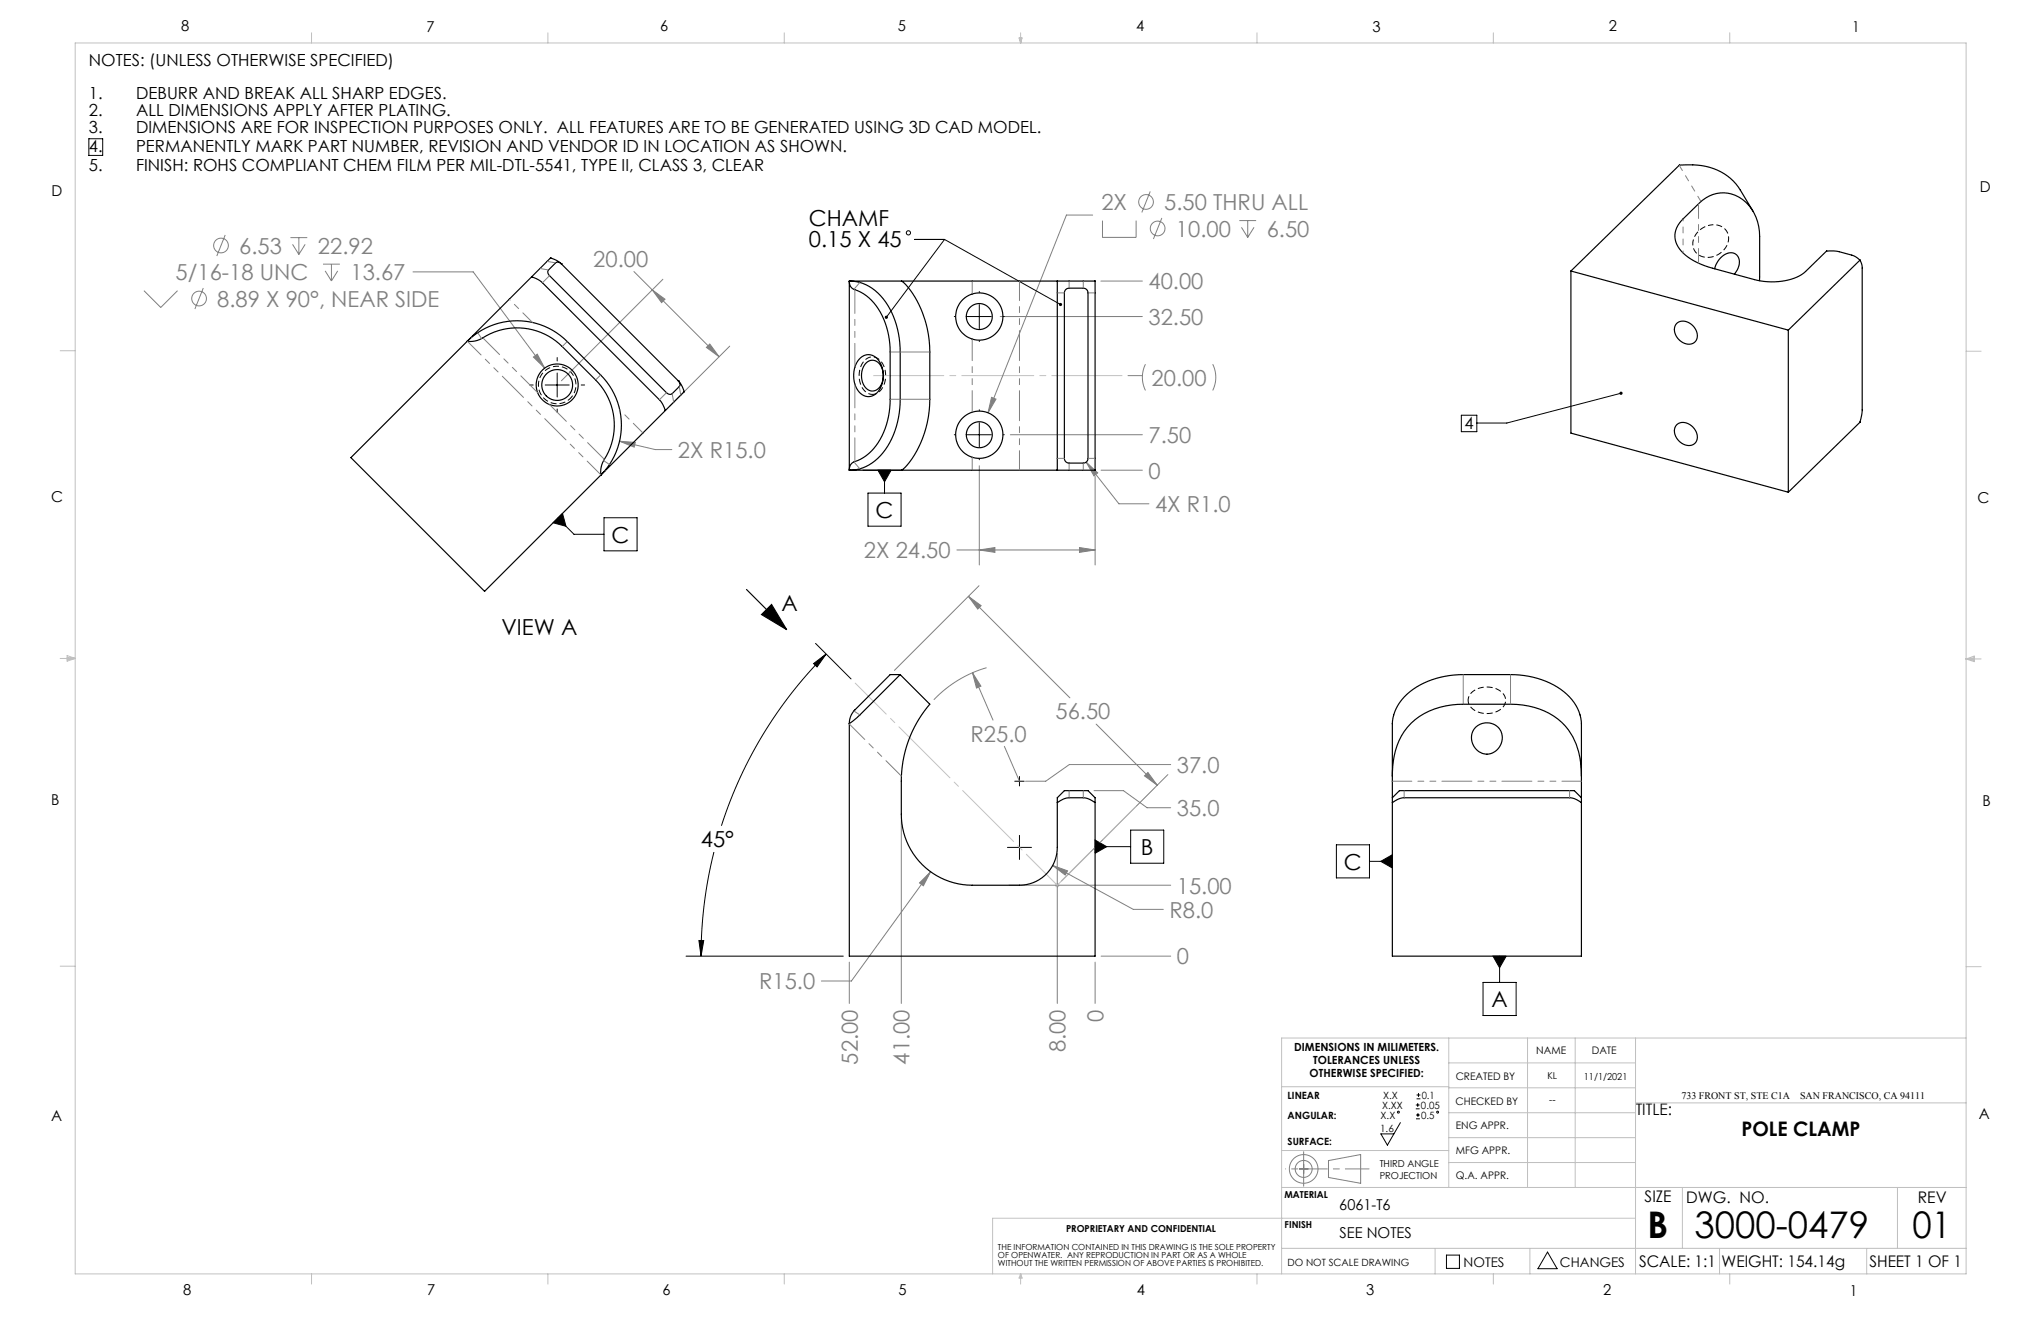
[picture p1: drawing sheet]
<svg xmlns="http://www.w3.org/2000/svg" width="432mm" height="279mm" viewBox="0 0 432 279" stroke-linecap="round" stroke-linejoin="round" font-family="sans-serif">
<g fill="none" stroke="#808080" stroke-width=".21">
<path d="M47.6 49.7l-1.7 4.4M61.4 50.3h3.6M61.9 51.7l1.3 2.1M63.2 50.3v3.5M64.6 51.7l-1.4 2.1M68.3 55.9h3.6M68.8 57.3l1.3 2.1M70.1 55.9v3.5M71.5 57.3l-1.4 2.1M87.4 57.5h12.7l15.1 20.4M134.1 57.4l3.9 3.9M140.2 59.1l-21.4 21.4"/>
<path d="M231.2 45.5h-5.6l-16.6 41.8M232.9 59.4h8.8M233.2 46.7v3.5h7.2v-3.5M243.3 40.5l-1.7 4.4M245.8 46.1l-1.8 4.4M262.2 46.7h3.6M262.6 48.1l1.4 2.1M264 46.7v3.5M265.3 48.1l-1.3 2.1M30.5 61.5l3.5 3.5 3.6-3.5M43 60.9l-1.8 4.5M112.9 75.5l.8-.6 1.5 3z"/>
<path d="M138 61.3l2.7 2-.7 .7zM138 61.3l14.1 14.2M149.4 73.5l.8-.7 1.9 2.7zM154.4 73.2l-12.7 12.7M211.6 67h30.1M238.6 79.5h3.1M242.3 77a6.2 6.2 0 0 0 0 5.6M256.6 77a6.2 6.2 0 0 1 0 5.6M131.1 93.3l3.3 .3-.2 1zM131.1 93.3l7.5 1.8h3.5M207.2 98.5v21M209.8 84l.9 .4-1.7 2.9z"/>
<path d="M213.7 91.9h28M229.8 97.7l2.4 2.3-.8 .6zM229.8 97.7l6.9 8.9h6.4M233 99.5h8.7M202.4 116.3h29.3M207.2 116.3l3.3-.5v1zM228.4 115.8l3.3 .5-3.3 .5zM231.7 100.7v18.8M204.9 126.1l21.4 21.5M204.9 126.1l2.7 2-.7 .7zM207.1 123.9l-17.9 17.9M205.7 142.3l1.8 2.8-.9 .4z"/>
<path d="M205.7 142.3l4.4 10M208.7 141.2a25 25 0 0 0-11.1 6.8M212.5 157.9l3.2 7.3M231.9 153.2l12.9 12.9M190.7 173.5v38.7M231.5 167.2h6.2l5 3.6h5M242.1 164.1l.8-.7 1.9 2.7zM247.1 163.8l-22.5 22.5M247.7 161.7h-21.5l-5 3.5h-4.2M196.9 184.4l-1.5 2.9-.9-.5zM196.9 184.4l-16.8 23.1h-6.3M213.5 187.2h34.2"/>
<path d="M222.7 183.1l3.2 1.1-.5 .9zM222.7 183.1l17.1 9.2h6.3M223.7 180.5v31.7M179.7 203.5v8.7M231.7 203.5v8.7M233 202.2h14.7M274.8 247.2h2M275.8 246.2v2M281.1 245.5l6.8-1.3v6.1l-6.8-1.3z"/>
<circle cx="46.8" cy="51.9" r="1.56"/>
<circle cx="242.5" cy="42.7" r="1.56"/>
<circle cx="244.9" cy="48.3" r="1.56"/>
<circle cx="42.1" cy="63.1" r="1.56"/>
<circle cx="275.8" cy="247.2" r="1.79"/>
<circle cx="275.8" cy="247.2" r="3"/>
</g>
<g fill="none" stroke="#000" stroke-width=".21">
<path d="M18.8 29.3h2.9v3.6h-2.9zM193.5 50.6h6.3M199.8 50.6l-12.3 16.5M199.8 50.6l24.6 13.8M117.9 75.6v.7M117.9 78.9v5.1M201.9 67h.2M204.6 67h5.1M207.2 61.7v.2M207.2 64.4v5.1M207.2 72v.2M212.3 67h.2"/>
<path d="M112.1 81.4h.7M115.3 81.4h5.1M117.9 86.5v.7M123 81.4h.7M182.6 99.5h8.1M185.7 99.5h2.8l-1.4 2.4zM187.1 99.5v4.8M201.9 92h.2M204.6 92h5.1M207.2 86.7v.2M207.2 89.4v5.1M207.2 97v.2"/>
<path d="M212.3 92h.2M309.2 87.8h3.2v3.5h-3.2zM342.9 83.2l-24.1 6.3h-6.4M117 110.6l2-2 .7 2.7zM118 109.6l3.4 3.4h6.4M127.8 109.5h7v7h-7zM183.6 104.3h7v7h-7zM172.5 136.1l7.5 7.5M174.8 138.3a90.4 90.4 0 0 0-22.2 36.4M172.1 140.4l2.7-2.1-1.9 2.8zM213.1 179.2h5.1M214.7 165.2h2"/>
<path d="M215.7 164.2v2M215.7 176.7v5.1M231.7 179.1h7.5M231.7 177.7l2.4 1.4-2.4 1.4zM239.2 175.6h7v7h-7zM282.7 178.7h7v7h-7zM147.9 198.9h1l-.6 3.3zM151 180.2a90.4 90.4 0 0 0-2.7 22M289.7 182.2h4.9M292.1 182.2l2.5-1.4v2.8zM145.1 202.2h33.3M313.8 207.8h7v7h-7z"/>
<path d="M315.9 202.2h2.8l-1.4 2.5zM317.3 202.2v5.6M296.3 237.4l-2.8 4.8-1.4-2.4h2.8M299.5 234.5h.8M299.5 233.7h.8M299.6 236.6h.8M299.6 235.8h.8M299.7 232.4h.8M299.7 231.6h.8M299.9 233.3v.8M300 235.4v.8M300.1 231.2v.8"/>
<path d="M306 265.5h2.8v2.8h-2.8zM327.4 264.8l2 3.5h-4z"/>
<circle cx="192.2" cy="49.2" r=".44"/>
<circle cx="295.8" cy="235.2" r=".2"/>
<circle cx="304.1" cy="235.2" r=".2"/>
</g>
<path d="M157.9 124.7l8.5 8.5M161.1 130l2.1-2.1 3.2 5.3z" fill="none" stroke="#000" stroke-width=".25"/>
<g fill="none" stroke="#c0c0c0" stroke-width=".21">
<path d="M15.9 9.1h400.1v260.3h-400.1zM65.9 6.9v2.2M115.9 6.9v2.2M165.9 6.9v2.2M215.6 8h.6l-.3 1.1zM215.7 8l.2 1.1M215.9 6.9v2.2M216 8l-.1 1.1M265.9 6.9v2.2M315.9 6.9v2.2M365.9 6.9v2.2M12.7 74.2h3.2"/>
<path d="M416 74.3h3.1M12.7 139.3h3.2M14.2 139l1.7 .3M14.2 138.7l1.7 .6-1.7 .5zM15.9 139.3l-1.7 .2M416 139.4h3.1M416 139.4l1.7-.6v1.1zM416 139.4l1.7 .2M417.7 139.1l-1.7 .3M223.2 187.2h1M223.3 186.9l.7 .7M223.7 186.7v1"/>
<path d="M224 186.9l-.7 .7M12.7 204.4h3.2M306.5 219.5v31.7M323.2 219.5v31.7M333.3 219.5v31.7M346 219.5v49.9M416 204.5h3.1M416 219.5h-144.9v49.9M271.1 229.8h35.4M306.5 235.4h39.5M306.5 230.1h39.5M306.5 224.8h39.5"/>
<path d="M346 233.3h70M271.1 251.2h144.9M271.1 243.3h35.4M306.5 245.9h39.5M306.5 240.6h39.5M346 257.7h-136v11.7M355.9 251.2v12.8M401.4 251.2v12.8M65.9 269.4v2.2M115.9 269.4v2.2M165.9 269.4v2.2M215.9 269.4v2.2"/>
<path d="M215.9 269.4l.3 .9h-.6zM265.9 269.4v2.2M271.1 264h144.9M303.6 264v5.4M315.9 269.4v2.2M323.7 264v5.4M363.8 264v5.4M365.9 269.4v2.2M394.9 264v5.4"/>
</g>
<path d="M184.6 83.4a3.5 3.5 0 0 1-2.8-3.9 3.5 3.5 0 0 1 2.8-4 3.5 3.5 0 0 1 2.8 4 3.5 3.5 0 0 1-2.8 3.9M310.6 148.1a3.5 3.5 0 0 0 4 2.8 3.5 3.5 0 0 0 3.9-2.8 3.5 3.5 0 0 0-3.9-2.8 3.5 3.5 0 0 0-4 2.8" fill="none" stroke="#000" stroke-width=".21" stroke-dasharray="1.3 .6" stroke-dashoffset=".4" stroke-linecap="butt"/>
<path d="M120.7 84.2a4 4 0 0 1-6.6-1.6 4 4 0 0 1 4.6-5 4 4 0 0 1 2.2 6.4l-.2 .2" fill="none" stroke="#000" stroke-width=".21" stroke-dasharray="1.3 .6" stroke-dashoffset=".6" stroke-linecap="butt"/>
<path d="M361.9 47.6a4 4 0 0 0-3.4 5.4 3.9 3.9 0 0 0 6.1 0 3 3 0 0 0 1-3.3 3 3 0 0 0-2.6-2.1h-1.1" fill="none" stroke="#000" stroke-width=".21" stroke-dasharray="1.3 .6" stroke-dashoffset=".7" stroke-linecap="butt"/>
<path d="M275.8 247.2h13.8" fill="none" stroke="#808080" stroke-width=".21" stroke-dasharray="15.2 1.3 1.3 1.3" stroke-dashoffset="10.2"/>
<path d="M275.8 247.2v-3.6M275.8 247.2v3.7" fill="none" stroke="#808080" stroke-width=".21" stroke-dasharray="15.2 1.3 1.3 1.3"/>
<path d="M275.8 247.2h-3.8" fill="none" stroke="#808080" stroke-width=".21" stroke-dasharray="15.2 1.3 1.3 1.3" stroke-dashoffset="15.2"/>
<path d="M223.7 187.2l-42.8-42.7" fill="none" stroke="#c0c0c0" stroke-width=".21" stroke-dasharray="15.2 1.3 1.3 1.3" stroke-dashoffset="6"/>
<path d="M223.7 187.2l16.6-16.6" fill="none" stroke="#c0c0c0" stroke-width=".21" stroke-dasharray="15.2 1.3 1.3 1.3" stroke-dashoffset="5.4"/>
<path d="M184.8 79.5h52.6" fill="none" stroke="#c0c0c0" stroke-width=".21" stroke-dasharray="15.2 1.3 1.3 1.3" stroke-dashoffset=".4"/>
<g fill="#000">
<path d="M161.1 130l2.1-2.1 3.2 5.3zM231.7 177.7l2.4 1.4-2.4 1.4z"/>
<path d="M172.1 140.4l2.7-2.1-1.9 2.8zM147.9 198.9h1l-.6 3.3z"/>
</g>
<g fill="#808080">
<path d="M242.1 164.1l.8-.7 1.9 2.7zM204.9 126.1l2.7 2-.7 .7z"/>
<path d="M222.7 183.1l2.7 2 .5-.9zM196.9 184.4l-2.4 2.4 .9 .5zM205.7 142.3l.9 3.2 .9-.4zM228.4 115.8l3.3 .5-3.3 .5zM207.2 116.3l3.3-.5v1zM209.8 84l-.8 3.3 1.7-2.9zM229.8 97.7l1.6 2.9 .8-.6zM149.4 73.5l.8-.7 1.9 2.7zM138 61.3l2.7 2-.7 .7zM112.9 75.5l2.3 2.4-1.5-3zM131.1 93.3l3.1 1.3 .2-1z"/>
</g>
<g fill="#000">
<path d="M342.7 82.9l.3-.1 .2 .2-.3 .2 .4-.1a.34 .34 0 0 1-.5 .4 .34 .34 0 0 1-.1-.6z"/>
<path d="M187.3 66.9l-.1 .2 .1 .3 .2-.3-.2 .3a.34 .34 0 0 0 .5-.1 .34 .34 0 0 0 0-.4 .34 .34 0 0 0-.5 0zM224.2 64.1l-.1 .5 .2 .1 .3-.1-.2-.2 .3 .2-.1-.4zM185.7 99.4l1.4 2.5 1.4-2.5zM119 108.6l-2 2 2.7 .7zM315.9 202.2l1.4 2.5 1.4-2.5zM292.1 182.2l2.5 1.4v-2.8z"/>
</g>
<g fill="none" stroke="#000" stroke-width=".25">
<path d="M112.5 58.5l-13.7 13.7M112.5 58.5v.1M112.5 58.5h.1M112.5 58.6l1.3 .5 1 .7 24.8 24.8 .6 .9 .5 1.3M116.5 54.6l-4 3.9M116.5 54.6h.1M116.5 54.6l1.3 .5 1 .7M118.8 55.8a.89 .89 0 0 0-1.3-.2l-1.5 1.5a.89 .89 0 0 0 .3 1.2l24.7 24.8a.89 .89 0 0 0 1.2 .2l1.5-1.5a.89 .89 0 0 0-.2-1.2M118.8 55.8l24.7 24.8M118.8 55.8h.1M179.7 59.5a9.9 9.9 0 0 1 8.6 5.8 19.4 19.4 0 0 1 2.1 9.2v9.9a16.9 16.9 0 0 1-5.3 13 8.4 8.4 0 0 1-5.4 2.1M179.7 59.5h.1"/>
<path d="M179.7 59.5a1.89 1.89 0 0 0 1.8 2 12.7 12.7 0 0 1 6.6 10.2l.2 2.8v9.9a15 15 0 0 1-5 12l-1.8 1a1.89 1.89 0 0 0-1.8 2M179.7 59.5v40M179.7 59.5h11M190.7 59.5a13.1 13.1 0 0 1 4.1 5.9 23.1 23.1 0 0 1 1.9 9.1v9.9a20.4 20.4 0 0 1-5.8 15l-.2 .1M190.7 59.5h33M223.7 59.5v39.9M223.7 59.5h.1M223.7 59.5h7.9M231.6 59.5h.1M231.7 59.5v39.9M332.3 57.3v34.3l46 12.5M332.3 57.3l46 12.5"/>
<path d="M362.7 56.8a4 4 0 0 1 3.8-3.3 2.15 2.15 0 0 1 1.2 3.2l-.8 1.3M370.9 44.6l-2.7-4.4a11.9 11.9 0 0 0-11-5.3h-1.9l-23 22.4M393.5 55l.4 .8 .1 .9v30.1l-.5 2.5M393.5 55l-1.4-.9-3-.9-2.7-.1-4.4 4.3a11.8 11.8 0 0 1-9.4 2l-10.3-2.7a12.1 12.1 0 0 1-7.3-4.5 4.5 4.5 0 0 1 1.1-5.9l3.2-3.2a7.1 7.1 0 0 1 11.8 2 10.4 10.4 0 0 1 1.2 4.9l-.1 9.4M393.5 55l-15.2 14.8M98.8 72.2l-24.6 24.6 28.3 28.3 38.3-38.3M98.8 72.2a15 15 0 0 1 21.2 0l7.1 7.1a15 15 0 0 1 0 21.2 5.6 5.6 0 0 1 1.2-4.1 13.5 13.5 0 0 0-2.3-16l-7.1-7.1a13.7 13.7 0 0 0-17.5-1.5l-1.4 .4zM98.8 72.2h.1M182.1 75.7a2.63 2.63 0 0 1 4.2 1.3 5.4 5.4 0 0 1-1.4 6.6 2.76 2.76 0 0 1-3.9-1.9 5.8 5.8 0 0 1 1.1-6zM183.3 76.7a2 2 0 0 1 3.3 1.2 3.8 3.8 0 0 1-1.5 4.7 2.31 2.31 0 0 1-2.8-2.3 4.1 4.1 0 0 1 1-3.6zM225.5 61.2l.7-.2h3a1 1 0 0 1 1 1v34.9a1 1 0 0 1-1 1.1h-3a1 1 0 0 1-1-1.1v-34.9zM354.7 68.5a2.62 2.62 0 0 1 4 1.1 1.93 1.93 0 0 1 .3 2.1 1.93 1.93 0 0 1-1.8 1.1 3.1 3.1 0 0 1-2.7-4.1z"/>
<path d="M378.3 69.8v34.3M140.7 86.8h.1M143.5 80.6l.7 .9 .5 1.3M143.5 80.6h.1M144.7 82.8h.1M144.7 82.8l-3.9 4M144.8 82.8h-.1M179.7 99.5h.1M179.7 99.5h11M190.7 99.5h33M223.7 99.4v.1M223.7 99.5h.1"/>
<path d="M223.7 99.5h7.9M231.7 99.4l-.1 .1M354.7 89.9a2.62 2.62 0 0 1 4 1.1 1.93 1.93 0 0 1 .3 2.1 1.93 1.93 0 0 1-1.8 1.1 3.1 3.1 0 0 1-2.7-4zM393.5 89.3l-15.2 14.8M393.5 89.3h.1M190.4 142.7l-8.5 8.5-2.2 1.9M190.4 142.7l6.3 6.2a25 25 0 0 0-6 16.3v7a15 15 0 0 0 15 15h10a8 8 0 0 0 8-8v-9.5M190.4 142.7h-2.1l-6.2 6.2a5.5 5.5 0 0 0-2.4 3.6v49.7h52v-32.5M312.2 153.8a3.3 3.3 0 0 1 4.5-.1 3.3 3.3 0 0 1 .5 4.4 3.3 3.3 0 0 1-4.5 .8 3.4 3.4 0 0 1-.5-5.1zM223.7 169.7a4.4 4.4 0 0 1 2.5-1l3.4 .1 1 .3 1.1 .6M223.7 169.7v-1l1.5-1.5h5l1.5 1.5v1M294.6 169.7l1.3-.7 1.1-.3h35.1a4.5 4.5 0 0 1 2.5 1"/>
<path d="M294.6 168.7l1.5-1.5h37l1.5 1.5M294.6 168.7v1M294.6 164.2v-11.1a10 10 0 0 1 5.8-8.2 19.4 19.4 0 0 1 9.2-2.2h10a16.9 16.9 0 0 1 13 5.3 8.4 8.4 0 0 1 2 5.1v11.1M294.6 164.2a14.4 14.4 0 0 1 5.7-12.7 16.7 16.7 0 0 1 9.3-2.6h10a14.9 14.9 0 0 1 12.2 5.5 16.1 16.1 0 0 1 2.8 9.8M294.6 164.2v4.5M294.6 169.7v32.5h40v-32.5M334.6 168.7v1M334.6 164.2v4.5"/>
<circle cx="207.2" cy="67" r="2.75"/>
<circle cx="207.2" cy="66.9" r="5"/>
<circle cx="117.9" cy="81.4" r="4.4"/>
<circle cx="117.9" cy="81.4" r="3.3"/>
<circle cx="207.2" cy="92" r="2.75"/>
<circle cx="207.2" cy="91.9" r="5"/>
</g>
<path d="M190.7 164.2l-11-11.1" fill="none" stroke="#808080" stroke-width=".21" stroke-dasharray="6.3 1.3 1.3 1.3 1.3 1.3" stroke-dashoffset="1.7"/>
<g fill="none" stroke="#808080" stroke-width=".21" stroke-dasharray="6.3 1.3 1.3 1.3 1.3 1.3">
<path d="M114.2 56.8l1.8 .3M114.8 59.8l1.5-1.5M115.7 55.3l1.8 .3M181.9 59.7l-1.2 1.5M226.2 59.5v1.5M229.2 59.5v1.5M99.8 71.3h-.1M101.1 70.4l.8 1.2M120 72.2l-1.1 1.1M127.1 79.3l-1.1 1.1M190.4 74.5h-2.1M196.7 74.5h-6.3"/>
<path d="M205.7 62.2v-2.8M223.7 62h1.5M231.7 62h-1.5M128 99.6v-.1M128.9 98.2l-1.2-.8M139.5 84.6l1.5-1.5M142.5 85.1l-.3-1.8M144 83.6l-.3-1.8M181.9 99.2l-1.2-1.5M190.4 84.5h-2.1M190.4 84.5h6.3M205.7 99.5v-2.8"/>
<path d="M223.7 97h1.5M226.2 99.5v-1.5M229.2 99.5v-1.5M231.7 97h-1.5M181.9 151.2l-1.2-.8M309.6 142.7v6.2M319.6 148.9v-6.2M226.2 168.7v-1.5M229.2 168.7v-1.5M297.1 168.7v-1.5M332.1 168.7v-1.5"/>
</g>
<path d="M180.9 77.7v-16.4M113.7 83l-11.6-11.5M127.9 97.2l-11.6-11.6M180.9 97.6v-16.4" fill="none" stroke="#808080" stroke-width=".21" stroke-dasharray="6.3 1.3 1.3 1.3 1.3 1.3" stroke-dashoffset="1.3"/>
<path d="M205.7 87.2v-15.5" fill="none" stroke="#808080" stroke-width=".21" stroke-dasharray="6.3 1.3 1.3 1.3 1.3 1.3" stroke-dashoffset="1.8"/>
<path d="M215.7 99.5v-40.1M294.6 165.2h40" fill="none" stroke="#808080" stroke-width=".21" stroke-dasharray="6.3 1.3 1.3 1.3 1.3 1.3" stroke-dashoffset="2.2"/>
<path d="M127.1 100.4l-28.2-28.2" fill="none" stroke="#808080" stroke-width=".21" stroke-dasharray="6.3 1.3 1.3 1.3 1.3 1.3" stroke-dashoffset="2.3"/>
<path d="M112.7 68.2l-5-4.9M136 91.6l-4.9-4.9" fill="none" stroke="#808080" stroke-width=".21" stroke-dasharray="6.3 1.3 1.3 1.3 1.3 1.3" stroke-dashoffset="3.5"/>
<path d="M359.9 42.6l-4.6-7.6" fill="none" stroke="#808080" stroke-width=".21" stroke-dasharray="6.3 1.3 1.3 1.3 1.3 1.3" stroke-dashoffset="5.1"/>
<path d="M356.1 46.3v7.2" fill="none" stroke="#808080" stroke-width=".21" stroke-dasharray="6.3 1.3 1.3 1.3 1.3 1.3" stroke-dashoffset="5.9"/>
<path d="M359.3 43.1v12.6" fill="none" stroke="#808080" stroke-width=".21" stroke-dasharray="6.3 1.3 1.3 1.3 1.3 1.3" stroke-dashoffset="3.2"/>
<g font-size="7.8">
<text x="348.5" y="261.9">B</text>
<text x="358.5" y="261.9">3000-0479</text>
<text x="404.6" y="261.8">01</text>
</g>
<g font-size="4.7">
<text x="171.2" y="47.8">CHAMF</text>
<text x="171.2" y="52.3">0.15 X 45</text>
<text x="185.2" y="109.6">C</text>
<text x="129.4" y="114.8">C</text>
<text x="165.4" y="129.2">A</text>
<text x="106.1" y="134.2">VIEW A</text>
<text x="148.3" y="179.2">45°</text>
<text x="241.4" y="180.8">B</text>
<text x="284.3" y="183.9">C</text>
<text x="315.5" y="213.1">A</text>
</g>
<g font-size="4.7" fill="#808080">
<text x="233" y="44.4">2X</text>
<text x="246.3" y="44.4">5.50 THRU ALL</text>
<text x="50.6" y="53.6">6.53</text>
<text x="67.3" y="53.6">22.92</text>
<text x="248.8" y="50">10.00</text>
<text x="268" y="50">6.50</text>
<text x="37.1" y="59.2">5/16-18 UNC</text>
<text x="74.1" y="59.2">13.67</text>
<text x="125.5" y="56.4">20.00</text>
<text x="46" y="64.9">8.89 X 90°, NEAR SIDE</text>
<text x="243" y="61.2">40.00</text>
<text x="243" y="68.7">32.50</text>
<text x="243.6" y="81.6">20.00</text>
<text x="243" y="93.7">7.50</text>
<text x="143.4" y="96.9">2X R15.0</text>
<text x="243" y="101.2">0</text>
<text x="244.4" y="108.3">4X R1.0</text>
<text x="182.8" y="118.1">2X 24.50</text>
<text x="223.3" y="152.1">56.50</text>
<text x="205.3" y="156.8">R25.0</text>
<text x="249" y="163.5">37.0</text>
<text x="249" y="172.6">35.0</text>
<text x="249" y="189">15.00</text>
<text x="247.4" y="194.1">R8.0</text>
<text x="249" y="204">0</text>
<text x="160.6" y="209.3">R15.0</text>
<text x="233.4" y="216.1" transform="rotate(-90 233.4 216.1)">0</text>
<text x="181.5" y="225.2" transform="rotate(-90 181.5 225.2)">52.00</text>
<text x="192.5" y="225.2" transform="rotate(-90 192.5 225.2)">41.00</text>
<text x="225.4" y="222.6" transform="rotate(-90 225.4 222.6)">8.00</text>
</g>
<text font-size="4.2" x="368.4" y="240.3">POLE CLAMP</text>
<g font-size="3.5">
<text x="18.8" y="13.9">NOTES: (UNLESS OTHERWISE SPECIFIED)</text>
<text x="18.8" y="21">1.</text>
<text x="28.8" y="21">DEBURR AND BREAK ALL SHARP EDGES.</text>
<text x="18.8" y="24.5">2.</text>
<text x="18.8" y="28">3.</text>
<text x="28.8" y="24.5">ALL DIMENSIONS APPLY AFTER PLATING.</text>
<text x="28.8" y="28">DIMENSIONS ARE FOR INSPECTION PURPOSES ONLY. ALL FEATURES ARE TO BE GENERATED USING 3D CAD MODEL.</text>
<text x="18.8" y="32.1">4.</text>
<text x="28.8" y="32.1">PERMANENTLY MARK PART NUMBER, REVISION AND VENDOR ID IN LOCATION AS SHOWN.</text>
<text x="18.8" y="36.2">5.</text>
<text x="28.8" y="36.2">FINISH: ROHS COMPLIANT CHEM FILM PER MIL-DTL-5541, TYPE II, CLASS 3, CLEAR</text>
<text x="309.8" y="90.8">4</text>
</g>
<g font-size="3.4">
<text x="346.1" y="235.9">TITLE:</text>
<text x="347.9" y="254.3">SIZE</text>
<text x="356.7" y="254.4">DWG. NO.</text>
<text x="405.7" y="254.5">REV</text>
<text x="346.8" y="267.9">SCALE: 1:1</text>
<text x="364.2" y="267.9">WEIGHT: 154.14g</text>
<text x="395.5" y="267.9">SHEET 1 OF 1</text>
</g>
<g font-size="3.2">
<text x="38.3" y="6.7">8</text>
<text x="90.2" y="6.7">7</text>
<text x="139.7" y="6.5">6</text>
<text x="190" y="6.5">5</text>
<text x="240.4" y="6.5">4</text>
<text x="290.4" y="6.7">3</text>
<text x="340.4" y="6.5">2</text>
<text x="391.9" y="6.7">1</text>
<text x="10.9" y="41.6">D</text>
<text x="418.9" y="40.7">D</text>
<text x="10.9" y="106.3">C</text>
<text x="418.4" y="106.4">C</text>
<text x="10.8" y="170.2">B</text>
<text x="419.4" y="170.6">B</text>
<text x="10.8" y="237.2">A</text>
<text x="418.6" y="236.8">A</text>
<text x="283.3" y="255.9">6061-T6</text>
<text x="283.4" y="261.9">SEE NOTES</text>
<text x="38.8" y="273.8">8</text>
<text x="90.4" y="273.8">7</text>
<text x="140.2" y="273.8">6</text>
<text x="190.1" y="273.9">5</text>
<text x="240.5" y="273.8">4</text>
<text x="289" y="273.9">3</text>
<text x="339.1" y="273.8">2</text>
<text x="391.4" y="274.1">1</text>
</g>
<g font-size="2.8">
<text x="309.6" y="268">NOTES</text>
<text x="330" y="268">CHANGES</text>
</g>
<g font-size="2.4">
<text x="273.8" y="222.2">DIMENSIONS IN MILIMETERS.</text>
<text x="277.1" y="227.8">OTHERWISE SPECIFIED:</text>
<text x="277.8" y="225">TOLERANCES UNLESS</text>
</g>
<g font-size="2.2">
<text x="325" y="222.9">NAME</text>
<text x="336.8" y="222.9">DATE</text>
<text x="308" y="233.6">CHECKED BY</text>
<text x="308" y="228.4">CREATED BY</text>
<text x="308" y="238.8">ENG APPR.</text>
<text x="308" y="244">MFG APPR.</text>
<text x="308" y="249.3">Q.A. APPR.</text>
</g>
<g font-size="2.1">
<text x="272.4" y="232.4">LINEAR</text>
<text x="292.6" y="232.4">X.X</text>
<text x="300.8" y="232.4">0.1</text>
<text x="327.8" y="233.4">--</text>
<text x="355.7" y="232.4">733 FRONT ST, STE C1A</text>
<text x="380.8" y="232.4">SAN FRANCISCO, CA 94111</text>
<text x="272.4" y="236.6">ANGULAR:</text>
<text x="292" y="239.4">1.6</text>
<text x="292.1" y="236.6">X.X</text>
<text x="292.4" y="234.5">X.XX</text>
<text x="300.6" y="234.5">0.05</text>
<text x="300.7" y="236.6">0.5</text>
<text x="272.4" y="242.2">SURFACE:</text>
<text x="272.4" y="267.8">DO NOT SCALE DRAWING</text>
</g>
<g font-size="2">
<text x="327.4" y="228.3">KL</text>
<text x="335.1" y="228.4">11/1/2021</text>
<text x="291.9" y="246.8">THIRD ANGLE</text>
<text x="291.9" y="249.3">PROJECTION</text>
<text x="271.7" y="253.4">MATERIAL</text>
<text x="225.5" y="260.6">PROPRIETARY AND CONFIDENTIAL</text>
<text x="271.8" y="259.7">FINISH</text>
</g>
<g font-size="1.8">
<text x="211.1" y="264.3">THE INFORMATION CONTAINED IN THIS DRAWING IS THE SOLE PROPERTY</text>
<text x="211.1" y="266.1">OF OPENWATER. ANY REPRODUCTION IN PART OR AS A WHOLE</text>
<text x="211.1" y="267.8">WITHOUT THE WRITTEN PERMISSION OF ABOVE PARTIES IS PROHIBITED.</text>
</g>
</svg>
